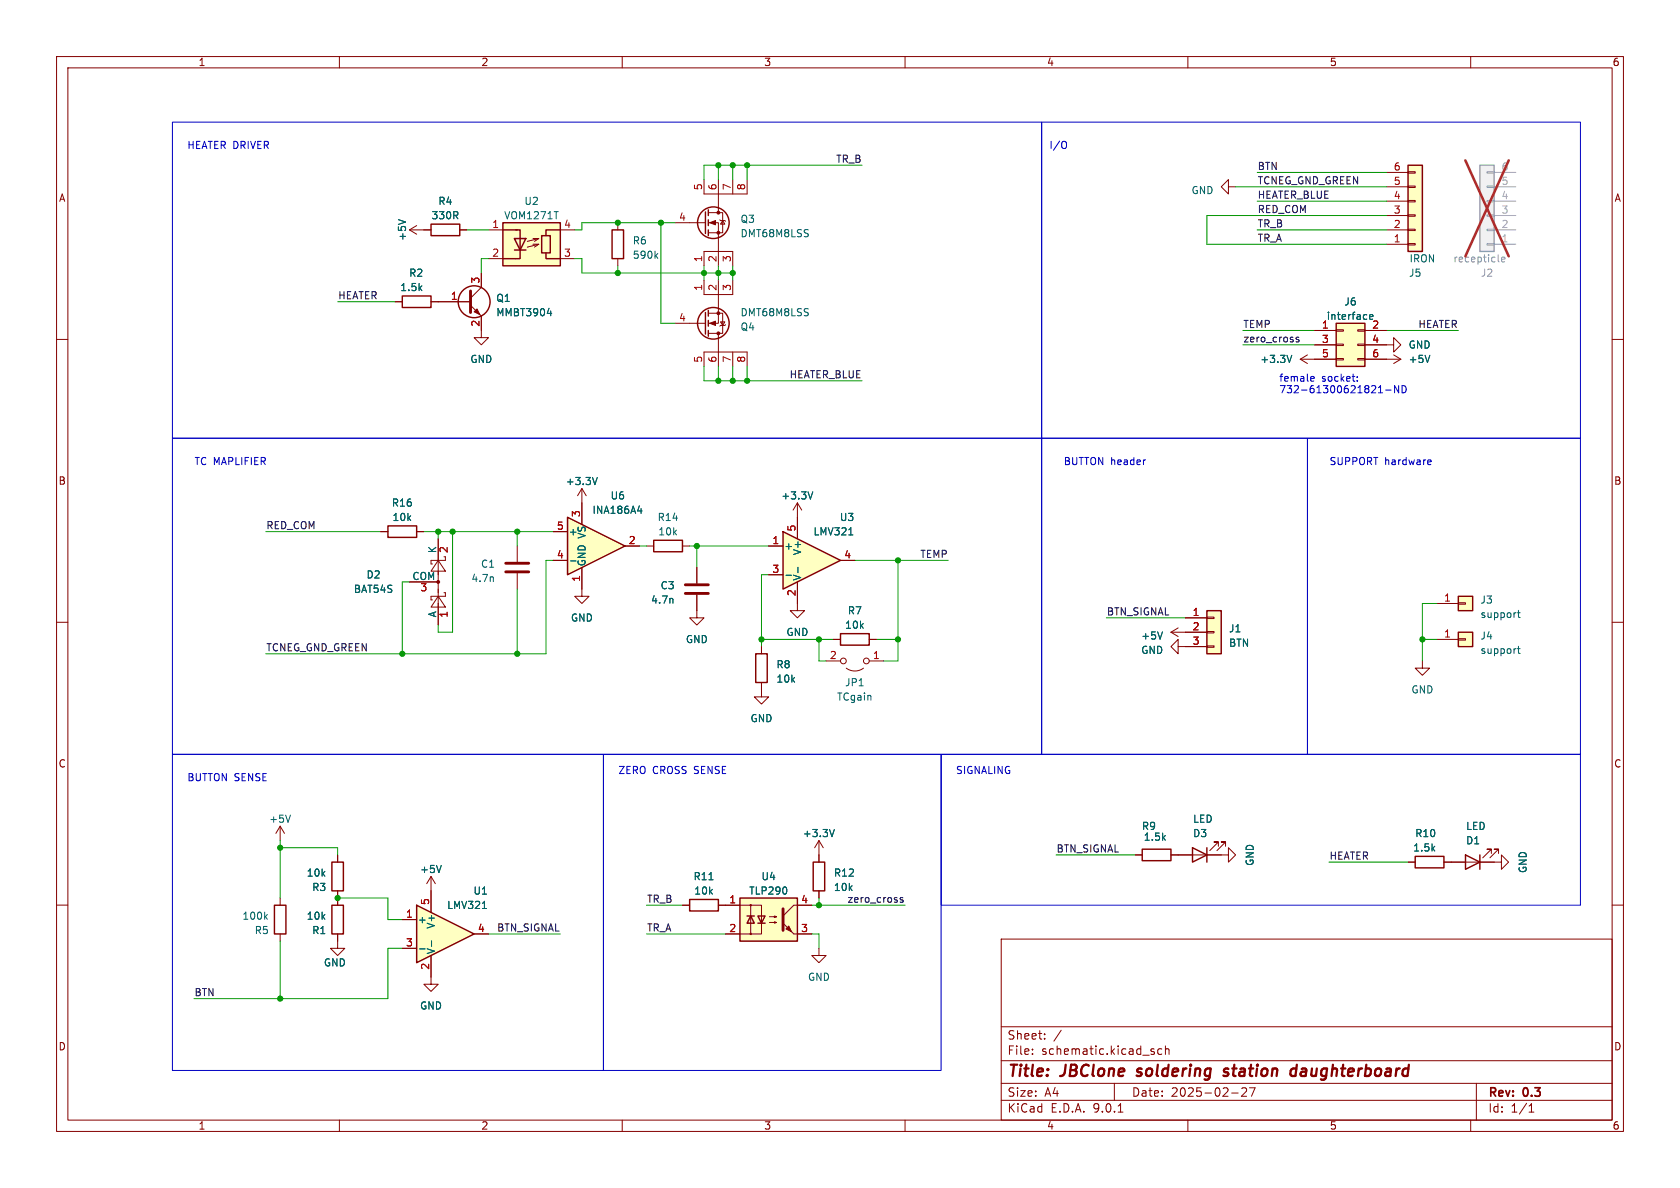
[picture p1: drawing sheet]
<svg xmlns="http://www.w3.org/2000/svg" width="297mm" height="210mm" viewBox="0 0 297 210" stroke-linecap="round" stroke-linejoin="round" font-family="sans-serif">
<g fill="none" stroke="#840000" stroke-width=".18">
<path d="M10 10h277v190h-277zM12 12h273v186h-273zM60 10v2M110 10v2M160 10v2M210 10v2M260 10v2M109.2 39.4v1.2M119.4 39.4h5.3M124.5 31.8v2.5h7.6v-2.5M125.2 37.6h2.6v3.5h-2.6M125.2 39.4h1.8v7.6"/>
<path d="M127 31.8v5.8M127.3 38.9l.1 .1h.7l.2 .1M127.8 39l.3 .6h-.7zM129.5 31.8v2.5M85.1 58.4v1.3h1.3l-1.3 1.3-1.3-1.3h1.3M109.2 45.7v1.3M119.4 57.2h5.3M124.5 49.5v2.6h5v-2.6M124.5 47v-2.5h5v2.5M125.2 55.4h2.6v3.5h-2.6M127 49.5v7.7h-1.8M127 58.9v5.9"/>
<path d="M127.4 56.9h.7l-.3 .6zM128.3 57.4l-.2 .1h-.7l-.1 .2M10 60h2M124.5 64.8v-2.6h7.6v2.6M129.5 62.2v2.6M285 60h2M114.3 96.5h1.3M120.6 96.5h1.3M141 88.9l-.8 1.3M141 88.9l.7 1.3M141 88.9v2.5M10 110h2"/>
<path d="M123.2 100.3v2.8M123.2 105.2v2.8M285 110h2M208.3 151.1h7.6M215.4 149.6v-.8h-.8h.8l-1.5 1.6M216.7 149.6v-.8h-.8h.8l-1.6 1.6M10 160h2M177 166h108v32h-108zM285 160h2M60 198v2M110 198v2M160 198v2"/>
<path d="M177 194.5h108M177 191.5h108M177 187.5h108M177 181.5h108M182.5 186.3v.1M182.5 185.5v.1M184.7 183.6v.1M184.7 182.8v.1M187.6 182.1l-1.3 2M197 191.5v3M197.7 196.6h.8M203.9 185.9l.2 .2-.2 .3"/>
<path d="M203.9 185.4l.1 .1M205.4 185.5l-.4-.1-.3 .3v.4l.1 .2h.6M206 185.5l.2-.1 .4 .1 .1 .9M206 184.9v1.5M210 198v2M217.7 193.2h1.2M219.5 192.4l.6-.1 .2 .1 .1 .3-.9 1.1h.9M220.9 192.3h1l-.7 1.5M260 198v2M261 191.5v6.5M270.3 196.6h.9M270.3 195.5l.4-.4v1.5"/>
</g>
<path d="M200.9 190.1l.2 .1M201.2 189l-.2 .3 .1 .1M217.2 189a.49 .49 0 0 0-.8 .3v.1l.7 .2v.3l-.3 .3-.5-.1M229.2 189a.66 .66 0 0 0-1 .3l-.1 .5 .2 .3 .1 .1 .6-.1M229.3 188.2l-.3 2" fill="none" stroke="#840000" stroke-width=".4"/>
<g fill="none" stroke="#840000" stroke-width=".25">
<path d="M124.7 37.5v3.8M125.2 37.1v1M125.2 38.9v1M108.2 40.6h2v5.1h-2zM124.7 55.2v3.9M125.2 40.6v1.1M125.2 54.9v1M125.2 56.6v1.1M125.2 58.4v1M115.6 95.5h5v2h-5zM210.8 149.9l2.6 1.2-2.6 1.3zM213.4 149.9v2.5"/>
<circle cx="126.1" cy="39.4" r="2.79"/>
<circle cx="126.1" cy="57.1" r="2.79"/>
</g>
<path d="M115.9 45.2l.4 .5M116.3 44.8l-.5 .5M143.7 86.9l-.4 1.3M118.9 105.8l.1 .8" fill="none" stroke="#006464" stroke-width=".18"/>
<path d="M121.2 103.4h4M121.2 104.9h4" fill="none" stroke="#840000" stroke-width=".51"/>
<g fill="#840000" stroke="#840000" stroke-width=".18">
<path d="M125.5 57.2l1-.4v.7z"/>
<path d="M125.5 39.4l1-.4v.8z"/>
<circle cx="127" cy="58.9" r=".25"/>
<circle cx="127" cy="55.4" r=".25"/>
<circle cx="127" cy="37.6" r=".25"/>
<circle cx="127" cy="41.1" r=".25"/>
</g>
<path d="M88.9 39.4h10.2v7.6h-10.2z" fill="#ffffc2"/>
<path d="M76.2 39.6h5.1v2.1h-5.1zM88.9 39.4h10.2v7.6h-10.2zM88.9 40.6h2.5M90.9 42.2h2.1l-1.1 2zM90.9 44.2h2.1M91.2 40.6h.7v5.1h-3M95.8 41.7h1.5v3h-1.5zM96.5 44.7v1h2.6M99.1 40.6h-2.6v1.1" fill="none" stroke="#840000" stroke-width=".25"/>
<g fill="none" stroke="#840000" stroke-width=".18">
<path d="M73.7 39.9l-1.3 .7M72.4 40.6h3.8M72.4 40.6l1.3 .8M81.3 40.6h1.2M86.4 40.6h2.5M86.4 45.7h2.5M94.2 42.2h1l-.7 .5M94.2 43.2h1l-.7 .5M95.2 42.2l-2 .5M95.2 43.2l-2 .5M99.1 40.6h2.5M99.1 45.7h2.5"/>
<path d="M144.8 167.6v1.3h1.2l-1.2 1.3-1.3-1.3h1.3"/>
</g>
<path d="M70.4 38.8l1.3 .4M98 37.4h.7" fill="none" stroke="#006464" stroke-width=".18"/>
<path d="M130.8 158.8h10.2v7.6h-10.2z" fill="#ffffc2"/>
<path d="M133.6 115.6h2v5.1h-2zM148.6 112h5.1v2h-5.1zM130.8 158.8h10.2v7.6h-10.2zM143.8 152.4h2v5.1h-2zM132.1 161.9h1.2M132.7 161.9l.6 1.3h-1.2zM134 161.9h1.3l-.7 1.3zM134 163.2h1.3" fill="none" stroke="#840000" stroke-width=".25"/>
<g fill="none" stroke="#840000" stroke-width=".18">
<path d="M217.2 33v1.3l-1.3-1.3 1.3-1.2v1.2h1.2M123.2 108v1.2h-1.3l1.3 1.3 1.3-1.3h-1.3M134.6 114.3v1.3M147.3 113h1.3M153.7 113h1.2M134.6 120.7v2.5h-1.3l1.3 1.3 1.3-1.3h-1.3M144.8 148.6l-.8 1.3M144.8 148.6l.7 1.3M144.8 148.6v3.8M144.8 157.5v1.3M128.3 160h6.3v5.1h-6.3M132.7 160v5.1"/>
<path d="M136 162.1h1.3l-.4 .1v-.3l.4 .2M136 163.1h1.3l-.4 .1v-.3l.4 .2M140.3 165.1h3.2M143.5 160h-3.2l-1.9 1.9"/>
<circle cx="132.7" cy="160" r=".13"/>
<circle cx="132.7" cy="165.1" r=".13"/>
</g>
<path d="M138.4 160.7v3.8" fill="none" stroke="#840000" stroke-width=".51"/>
<g fill="#840000" stroke="#840000" stroke-width=".18">
<path d="M139.4 163.7l.6 1-1.1-.5z"/>
<path d="M138.4 163.2l1.9 1.9z"/>
</g>
<path d="M139 157v.8M147.5 146.6l-.4 1.3" fill="none" stroke="#006464" stroke-width=".18"/>
<path d="M248.9 29.2h2.6v15.3h-2.6z" fill="#ffffc2"/>
<path d="M248.9 29.2h2.6v15.3h-2.6z" fill="none" stroke="#840000" stroke-width=".25"/>
<path d="M245.1 38.1h3.8M245.1 35.6h3.8M245.1 33h3.8M245.1 30.5h3.8M248.9 38h1.3v.2h-1.3zM248.9 35.4h1.3v.3h-1.3zM248.9 32.9h1.3v.2h-1.3zM248.9 30.4h1.3v.2h-1.3zM245.1 43.2h3.8M245.1 40.6h3.8M248.9 43.1h1.3v.2h-1.3zM248.9 40.5h1.3v.3h-1.3z" fill="none" stroke="#840000" stroke-width=".18"/>
<path d="M236.2 57.2h5.1v7.6h-5.1z" fill="#ffffc2"/>
<path d="M236.2 57.2h5.1v7.6h-5.1zM201.9 150.1h5.1v2h-5.1zM259.1 151.1l2.5 1.3-2.5 1.3zM261.6 151.1v2.6" fill="none" stroke="#840000" stroke-width=".25"/>
<g fill="none" stroke="#840000" stroke-width=".18">
<path d="M232.4 58.4h3.8M236.2 58.3h1.3v.2h-1.3zM240 58.3h1.3v.2h-1.3zM241.3 58.4h3.8M232.4 61h3.8M232.4 63.5h3.8M236.2 60.8h1.3v.3h-1.3zM236.2 63.4h1.3v.2h-1.3zM240 60.8h1.3v.3h-1.3zM240 63.4h1.3v.2h-1.3zM241.3 61h5.1v1.2l1.2-1.2-1.2-1.3v1.3M241.3 63.5h3.8"/>
<path d="M200.7 151.1h1.2M207 151.1h1.3M215.9 151.1h1.3v1.3l1.2-1.3-1.2-1.2v1.2M256.5 152.4h7.7M263.7 150.9v-.8h-.8h.8l-1.6 1.5M264.9 150.9v-.8h-.7h.7l-1.5 1.5"/>
</g>
<path d="M242.1 56l.6-.1v-.2h-.5v.7" fill="none" stroke="#006464" stroke-width=".18"/>
<path d="M257.8 105.4h2.5v2.6h-2.5z" fill="#ffffc2"/>
<path d="M257.8 105.4h2.5v2.6h-2.5zM250.2 151.4h5.1v2h-5.1z" fill="none" stroke="#840000" stroke-width=".25"/>
<g fill="none" stroke="#840000" stroke-width=".18">
<path d="M229.9 63.5h2.5M229.9 63.5l1.2 .8M231.1 62.7l-1.2 .8M245.1 63.5h2.5M246.4 62.7l1.2 .8M247.6 63.5l-1.2 .8M141 106.7v1.3h-1.3l1.3 1.2 1.2-1.2h-1.2M146 116.8h2.6M149.6 118.1a2.54 2.54 0 0 0 3.1 0M153.7 116.8h2.5M254 106.7h3.8M257.8 106.6h1.3v.2h-1.3z"/>
<path d="M248.9 152.4h1.3M255.3 152.4h1.2M264.2 152.4h1.2v1.3l1.3-1.3-1.3-1.3v1.3"/>
<circle cx="149.1" cy="116.8" r=".51"/>
<circle cx="153.2" cy="116.8" r=".51"/>
</g>
<path d="M228.4 62.8l-.5 1.3M252.8 62.8l-.4 1.3M268.3 108.3h.4M268.4 107.9v1.1l.3 .2" fill="none" stroke="#006464" stroke-width=".18"/>
<path d="M261.6 29.2h2.6v15.3h-2.6z" fill="#f0f0f0"/>
<path d="M261.6 29.2h2.6v15.3h-2.6z" fill="none" stroke="#a1a1a1" stroke-width=".25"/>
<path d="M262.9 38h1.3v.2h-1.3zM262.9 35.4h1.3v.3h-1.3zM262.9 32.9h1.3v.2h-1.3zM262.9 30.4h1.3v.2h-1.3zM264.2 38.1h3.8M264.2 35.6h3.8M264.2 33h3.8M264.2 30.5h3.8M262.9 43.1h1.3v.2h-1.3zM262.9 40.5h1.3v.3h-1.3zM264.2 43.2h3.8M264.2 40.6h3.8" fill="none" stroke="#a1a1a1" stroke-width=".18"/>
<path d="M264.9 46.2l.1 .1M265.5 45.9l.6-.1-.1-.3h-.4l-.1 .1v.6h.5" fill="none" stroke="#989898" stroke-width=".18"/>
<path d="M259.1 28.4l7.6 16.9M266.7 28.4l-7.6 16.9" fill="none" stroke="#e12e31" stroke-width=".46"/>
<path d="M58.7 152.4h2v5.1h-2zM121.9 159h5.1v2h-5.1z" fill="none" stroke="#840000" stroke-width=".25"/>
<path d="M208.3 114.3v1.3l-1.3-1.3 1.3-1.3v1.3h1.2M59.7 151.1v1.3M59.7 157.5v1.3M76.2 154.9l-.8 1.3M76.2 154.9l.8 1.3M76.2 154.9v2.6M59.7 166.4v1.2h-1.3l1.3 1.3 1.3-1.3h-1.3M76.2 172.7v1.3h-1.3l1.3 1.3 1.3-1.3h-1.3M120.6 160h1.3M127 160h1.3" fill="none" stroke="#840000" stroke-width=".18"/>
<path d="M78 153l-.4 1.2M125.3 155.5h.8" fill="none" stroke="#006464" stroke-width=".18"/>
<path d="M73.7 160l10.1 5.1-10.1 5.1z" fill="#ffffc2"/>
<path d="M73.7 160l10.1 5.1-10.1 5.1z" fill="none" stroke="#840000" stroke-width=".25"/>
<path d="M102.9 86.4l-.8 1.2M102.9 86.4l.7 1.2M102.9 86.4v2.5M76.2 157.5v3.8M71.1 162.6h2.6M71.1 167.6h2.6M76.2 168.9v3.8M83.8 165.1h2.6" fill="none" stroke="#840000" stroke-width=".18"/>
<path d="M105.6 84.4l-.4 1.3M74.2 167.7h1M76.3 166.3v1M85.3 160.6h.7" fill="none" stroke="#006464" stroke-width=".18"/>
<path d="M213.4 108h2.5v7.6h-2.5z" fill="#ffffc2"/>
<path d="M68.6 93h5.1v2h-5.1zM213.4 108h2.5v7.6h-2.5z" fill="none" stroke="#840000" stroke-width=".25"/>
<g fill="none" stroke="#840000" stroke-width=".18">
<path d="M67.3 94h1.3M73.7 94h1.2M91.4 96.5v2.8M91.4 101.3v2.8M102.9 104.1v1.3h-1.3l1.3 1.3 1.2-1.3h-1.2M207 111.8h6.4M207 111.8l1.3 .7M208.3 111l-1.3 .8M209.5 109.2h3.9M209.5 114.3h3.9M213.4 109.1h1.2v.2h-1.2zM213.4 111.6h1.2v.3h-1.2z"/>
<path d="M213.4 114.2h1.2v.2h-1.2zM251.5 116.8v1.3h-1.3l1.3 1.3 1.2-1.3h-1.2"/>
</g>
<path d="M87.2 102v.8M205.5 111.7l-.4 1.3" fill="none" stroke="#006464" stroke-width=".18"/>
<path d="M89.4 99.6h4.1M89.4 101.1h4.1" fill="none" stroke="#840000" stroke-width=".51"/>
<path d="M100.3 91.4l10.2 5.1-10.2 5.1z" fill="#ffffc2"/>
<g fill="none" stroke="#840000" stroke-width=".25">
<path d="M71.1 52.3h5.1v2.1h-5.1zM100.3 91.4l10.2 5.1-10.2 5.1z"/>
<circle cx="83.8" cy="53.3" r="2.82"/>
</g>
<g fill="none" stroke="#840000" stroke-width=".18">
<path d="M69.8 53.3h1.3M76.2 53.3h7M83.2 54l1.9 1.9v2.5M85.1 48.3v2.5l-1.9 1.9M77.5 99.1l1.2 1.9h-2.5zM77.5 95.3v15.2M78.7 98.4v.7h-2.5v.6h.3M97.8 94h2.5M97.8 99.1h2.5M102.9 88.9v3.8M110.5 96.5h2.5M72.4 102.9h5.1"/>
<path d="M77.5 105.4l1.2 1.9h-2.5zM78.5 104.8h.2v.6h-2.5v.6h.3M102.9 100.3v3.8M49.5 146.1l-.7 1.2M49.5 146.1l.8 1.2M49.5 146.1v2.5"/>
</g>
<path d="M96.8 55.4h.7M97.4 55v.8M100.9 99.2h.9M112.7 90.3h.8M113.3 89.9v.8M51.3 144.1l-.4 1.3" fill="none" stroke="#006464" stroke-width=".18"/>
<path d="M83.2 51.4v3.8" fill="none" stroke="#840000" stroke-width=".51"/>
<g fill="#840000" stroke="#840000" stroke-width=".18">
<path d="M83.8 55.1l.5-.5 .5 1z"/>
<circle cx="77.5" cy="102.9" r=".25"/>
</g>
<path d="M257.8 111.8h2.5v2.5h-2.5z" fill="#ffffc2"/>
<path d="M257.8 111.8h2.5v2.5h-2.5zM48.5 160h2v5.1h-2zM58.7 160h2v5.1h-2z" fill="none" stroke="#840000" stroke-width=".25"/>
<path d="M254 113h3.8M257.8 112.9h1.3v.3h-1.3zM49.5 158.8v1.2M59.7 158.8v1.2M49.5 165.1v1.3M59.7 165.1v1.3" fill="none" stroke="#840000" stroke-width=".18"/>
<path d="M268.3 114.7h.4M268.4 114.2v1.1l.3 .2M46.9 162l.4 .5M47.3 161.7l-.5 .4" fill="none" stroke="#006464" stroke-width=".18"/>
<path d="M138.4 94l10.2 5.1-10.2 5z" fill="#ffffc2"/>
<path d="M138.4 94l10.2 5.1-10.2 5z" fill="none" stroke="#840000" stroke-width=".25"/>
<g fill="none" stroke="#840000" stroke-width=".18">
<path d="M69.8 53.3h1.3M74.9 40.6h1.3M76.2 53.3h7M81.3 40.6h1.2M85.1 48.3v2.5M85.1 55.9v2.5M232.4 58.4h3.8M241.3 58.4h3.8M232.4 61h3.8M232.4 63.5h3.8M241.3 61h3.8M241.3 63.5h3.8"/>
<path d="M67.3 94h1.3M73.7 94h1.2M77.5 95.3v3.8M97.8 99.1h2.5M97.8 94h2.5M102.9 88.9v3.8M110.5 96.5h2.5M135.9 96.5h2.5M141 91.4v3.9M148.6 99.1h2.5M72.4 102.9h5.1M77.5 106.7v3.8"/>
<path d="M102.9 100.3v3.8M123.2 100.3v2.8M123.2 105.2v2.8M134.6 114.3v1.3M135.9 101.6h2.5M141 102.9v3.8M147.3 113h1.3M153.7 113h1.2M209.5 109.2h3.9M209.5 111.8h3.9M209.5 114.3h3.9M134.6 120.7v1.2"/>
<path d="M59.7 151.1v1.3M59.7 157.5v2.5M76.2 157.5v3.8M144.8 151.1v1.3M144.8 157.5v1.3M200.7 151.1h1.2M207 151.1h3.8M213.4 151.1h2.5M248.9 152.4h1.3M255.3 152.4h3.8M261.6 152.4h2.6M59.7 165.1v1.3"/>
<path d="M71.1 162.6h2.6M71.1 167.6h2.6M76.2 168.9v3.8M83.8 165.1h2.6M120.6 160h1.3M127 160h3.8M128.3 165.1h2.5M141 160h2.5M141 165.1h2.5"/>
</g>
<g fill="none" stroke="#006464" stroke-width=".18">
<path d="M70.4 38.8l1.3 .4M96.8 55.4h.7M97.4 55v.8M242.1 56l.6-.1v-.2h-.5v.7M228.4 62.8l-.5 1.3M252.8 62.8l-.4 1.3M100.9 99.2h.9M105.6 84.4l-.4 1.3M112.7 90.3h.8M113.3 89.9v.8M143.7 86.9l-.4 1.3M150.1 94.6h.7"/>
<path d="M118.9 105.8l.1 .8M139 101.7h.9M141.1 100.3v1M205.5 111.7l-.4 1.3M78 153l-.4 1.2M125.3 155.5h.8M139 157v.8M147.5 146.6l-.4 1.3M74.2 167.7h1M76.3 166.3v1M85.3 160.6h.7"/>
</g>
<path d="M229.6 59.7l-.3-.1-.2 .2 .1 .2 .4 .1v.3h-.5M159.6 158.7h-.3l-.2 .1 .1 .2 .4 .1v.3h-.5" fill="none" stroke="#0f0f0f" stroke-width=".18"/>
<g fill="none" stroke="#009600" stroke-width=".18">
<path d="M116.8 39.4v17.8h2.6M119.4 39.4h-16.5v1.2h-1.3M127 29.2v2.6M129.5 29.2v2.6M132.1 29.2v2.6M152.4 29.2h-27.9v2.6M218.4 33h26.7M222.2 35.6h22.9M222.2 30.5h22.9M245.1 38.1h-31.7v5.1h31.7M59.7 53.3h10.1M82.5 40.6h3.9"/>
<path d="M86.4 45.7h-1.3v2.6M101.6 45.7h1.3v2.6h26.6M109.2 47v1.3M124.5 47v2.5M127 47v2.5M129.5 47v2.5M219.7 58.4h12.7M222.2 40.6h22.9M245.1 58.4h12.7M124.5 64.8v2.5h27.9M127 64.8v2.5M129.5 64.8v2.5"/>
<path d="M132.1 64.8v2.5M219.7 61h12.7M47 94h20.3M74.9 94h22.9M77.5 94v1.3M80 94v17.8h-2.5v-1.3M91.4 94v2.5M97.8 99.1h-1.3v16.5h-49.5M113 96.5h1.3M121.9 96.5h14M123.2 96.5v3.8M151.1 99.1h16.5"/>
<path d="M158.7 99.1v17.7h-2.5M72.4 102.9h-1.3v12.7M91.4 104.1v11.5M134.6 113h12.7M135.9 101.6h-1.3v12.7M144.8 113v3.8h1.2M154.9 113h3.8M195.6 109.2h13.9M251.5 113h2.5M254 106.7h-2.5v10.1M49.5 148.6v10.2M49.5 149.9h10.2v1.2"/>
<path d="M59.7 158.8h8.9v3.8h2.5M144.8 158.8v1.2M186.7 151.1h14M234.9 152.4h14M49.5 166.4v10.1M71.1 167.6h-2.5v8.9h-34.3M86.4 165.1h12.7M114.3 160h6.3M114.3 165.1h14M143.5 160h16.5M143.5 165.1h1.3v2.5"/>
</g>
<g fill="none" stroke="#0000c2" stroke-width=".18">
<path d="M30.5 21.6h153.6v55.9h-153.6zM184.1 21.6h95.3v55.9h-95.3zM188.2 25h.2a.81 .81 0 0 1-.2 1.3M30.5 77.5h153.6v55.9h-153.6zM184.1 77.5h47v55.9h-47zM231.1 77.5h48.3v55.9h-48.3zM231.9 66.5l.4 .1v.2l-.6 .2M232.3 67.3l-.4 .1M239.9 67.3v.1M239.9 66.6v.1M243.7 69.4h.7M245 69h.9"/>
<path d="M247.3 68.2v1.2l-.8-1.2v1.2M247.9 68.2a.64 .64 0 0 1 .7 .6 .64 .64 0 0 1-.7 .6zM202.4 81.3h.1M252.6 81.3l.4 .1v.2l-.6 .1M253 82.1h-.4M30.5 133.4h76.2v55.8h-76.2zM106.7 133.4h59.7v55.8h-59.7zM166.4 133.4h113v26.6h-113z"/>
</g>
<g fill="#009600" stroke="#009600" stroke-width=".18">
<circle cx="116.8" cy="39.4" r=".46"/>
<circle cx="109.2" cy="48.3" r=".46"/>
<circle cx="109.2" cy="39.4" r=".46"/>
<circle cx="127" cy="48.3" r=".46"/>
<circle cx="124.5" cy="48.3" r=".46"/>
<circle cx="129.5" cy="29.2" r=".46"/>
<circle cx="132.1" cy="29.2" r=".46"/>
<circle cx="127" cy="29.2" r=".46"/>
<circle cx="251.5" cy="113" r=".46"/>
<circle cx="129.5" cy="48.3" r=".46"/>
<circle cx="158.7" cy="99.1" r=".46"/>
<circle cx="158.7" cy="113" r=".46"/>
<circle cx="71.1" cy="115.6" r=".46"/>
<circle cx="144.8" cy="160" r=".46"/>
<circle cx="134.6" cy="113" r=".46"/>
<circle cx="144.8" cy="113" r=".46"/>
<circle cx="91.4" cy="94" r=".46"/>
<circle cx="80" cy="94" r=".46"/>
<circle cx="123.2" cy="96.5" r=".46"/>
<circle cx="91.4" cy="115.6" r=".46"/>
<circle cx="129.5" cy="67.3" r=".46"/>
<circle cx="127" cy="67.3" r=".46"/>
<circle cx="132.1" cy="67.3" r=".46"/>
<circle cx="49.5" cy="176.5" r=".46"/>
<circle cx="49.5" cy="149.9" r=".46"/>
<circle cx="77.5" cy="94" r=".46"/>
<circle cx="59.7" cy="158.8" r=".46"/>
</g>
<g font-size="2.8" fill="#840000">
<text x="178" y="190.9">Title:</text>
<text x="187.7" y="190.9">JBClone</text>
<text x="201.9" y="190.9">soldering</text>
<text x="218" y="190.9">station</text>
<text x="230.6" y="190.9">daughterboard</text>
</g>
<g font-size="2.1" fill="#840000">
<text x="178" y="184">Sheet:</text>
<text x="178" y="186.7">File:</text>
<text x="184.1" y="186.7">schematic.kicad_sch</text>
<text x="178" y="196.9">KiCad</text>
<text x="178" y="194.1">Size:</text>
<text x="184.7" y="194.1">A4</text>
<text x="185.7" y="196.9">E.D.A.</text>
<text x="193.3" y="196.9">9.0.1</text>
<text x="200" y="194.1">Date:</text>
<text x="207" y="194.1">2025-02-27</text>
<text x="263" y="194.3">Rev:</text>
<text x="263" y="196.9">Id:</text>
<text x="267.1" y="196.9">1/1</text>
<text x="269.4" y="194.3">0.3</text>
</g>
<g font-size="1.8" fill="#840000">
<text x="35" y="11.9">1</text>
<text x="85" y="11.9">2</text>
<text x="135" y="11.9">3</text>
<text x="185" y="11.9">4</text>
<text x="235" y="11.9">5</text>
<text x="285" y="11.9">6</text>
<text x="10.3" y="35.9">A</text>
<text x="285.3" y="35.9">A</text>
<text x="10.3" y="85.9">B</text>
<text x="285.3" y="85.9">B</text>
<text x="10.3" y="135.9">C</text>
<text x="285.3" y="135.9">C</text>
<text x="10.3" y="185.9">D</text>
<text x="285.3" y="185.9">D</text>
<text x="35" y="199.9">1</text>
<text x="85" y="199.9">2</text>
<text x="135" y="199.9">3</text>
<text x="185" y="199.9">4</text>
<text x="235" y="199.9">5</text>
<text x="285" y="199.9">6</text>
</g>
<g font-size="1.8" fill="#0000c2">
<text x="33" y="26.4">HEATER DRIVER</text>
<text x="185.4" y="26.4">I/O</text>
<text x="226.1" y="67.6">female</text>
<text x="226.1" y="69.6">732-61300621821-ND</text>
<text x="233.6" y="67.6">socket:</text>
<text x="34.3" y="82.3">TC MAPLIFIER</text>
<text x="188" y="82.3">BUTTON header</text>
<text x="234.9" y="82.3">SUPPORT</text>
<text x="244.8" y="82.3">hardware</text>
<text x="109.2" y="136.9">ZERO CROSS SENSE</text>
<text x="168.9" y="136.9">SIGNALING</text>
<text x="33" y="138.2">BUTTON SENSE</text>
</g>
<g font-size="1.8" fill="#0f0f0f">
<text x="147.7" y="28.9">TR_B</text>
<text x="222.2" y="30.1">BTN</text>
<text x="222.2" y="32.7">TCNEG_GND_GREEN</text>
<text x="222.2" y="35.2">HEATER_BLUE</text>
<text x="222.2" y="40.3">TR_B</text>
<text x="222.2" y="37.8">RED_COM</text>
<text x="222.2" y="42.8">TR_A</text>
<text x="59.7" y="53">HEATER</text>
<text x="219.7" y="58.1">TEMP</text>
<text x="250.7" y="58.1">HEATER</text>
<text x="219.7" y="60.6">zero_cross</text>
<text x="139.5" y="67">HEATER_BLUE</text>
<text x="47" y="93.6">RED_COM</text>
<text x="162.6" y="98.7">TEMP</text>
<text x="195.6" y="108.9">BTN_SIGNAL</text>
<text x="47" y="115.2">TCNEG_GND_GREEN</text>
<text x="186.7" y="150.8">BTN_SIGNAL</text>
<text x="234.9" y="152.1">HEATER</text>
<text x="114.3" y="159.7">TR_B</text>
<text x="149.7" y="159.7">zero_cross</text>
<text x="87.8" y="164.8">BTN_SIGNAL</text>
<text x="114.3" y="164.8">TR_A</text>
<text x="34.3" y="176.2">BTN</text>
</g>
<g font-size="1.8" fill="#a90000">
<text x="124.2" y="33.7" transform="rotate(-90 124.2 33.7)">5</text>
<text x="126.7" y="33.7" transform="rotate(-90 126.7 33.7)">6</text>
<text x="129.3" y="33.7" transform="rotate(-90 129.3 33.7)">7</text>
<text x="131.8" y="33.7" transform="rotate(-90 131.8 33.7)">8</text>
<text x="246.3" y="35.3">4</text>
<text x="246.3" y="32.8">5</text>
<text x="246.3" y="30.2">6</text>
<text x="86.9" y="40.4">1</text>
<text x="99.6" y="40.4">4</text>
<text x="119.9" y="39.1">4</text>
<text x="246.3" y="40.4">2</text>
<text x="246.3" y="37.8">3</text>
<text x="86.9" y="45.5">2</text>
<text x="99.6" y="45.5">3</text>
<text x="124.2" y="46.4" transform="rotate(-90 124.2 46.4)">1</text>
<text x="126.7" y="46.4" transform="rotate(-90 126.7 46.4)">2</text>
<text x="129.3" y="46.4" transform="rotate(-90 129.3 46.4)">3</text>
<text x="246.3" y="42.9">1</text>
<text x="79.6" y="53.1">1</text>
<text x="84.8" y="50.2" transform="rotate(-90 84.8 50.2)">3</text>
<text x="124.2" y="51.5" transform="rotate(-90 124.2 51.5)">1</text>
<text x="126.7" y="51.5" transform="rotate(-90 126.7 51.5)">2</text>
<text x="129.3" y="51.5" transform="rotate(-90 129.3 51.5)">3</text>
<text x="84.8" y="57.9" transform="rotate(-90 84.8 57.9)">2</text>
<text x="119.9" y="56.9">4</text>
<text x="233.6" y="58.2">1</text>
<text x="242.5" y="58.2">2</text>
<text x="124.2" y="64.2" transform="rotate(-90 124.2 64.2)">5</text>
<text x="126.7" y="64.2" transform="rotate(-90 126.7 64.2)">6</text>
<text x="129.3" y="64.2" transform="rotate(-90 129.3 64.2)">7</text>
<text x="131.8" y="64.2" transform="rotate(-90 131.8 64.2)">8</text>
<text x="233.6" y="60.7">3</text>
<text x="233.6" y="63.2">5</text>
<text x="242.5" y="60.7">4</text>
<text x="242.5" y="63.2">6</text>
<text x="98.4" y="93.7">5</text>
<text x="102.6" y="91.5" transform="rotate(-90 102.6 91.5)">3</text>
<text x="140.7" y="94.1" transform="rotate(-90 140.7 94.1)">5</text>
<text x="79.5" y="97.9" transform="rotate(-90 79.5 97.9)">2</text>
<text x="98.4" y="98.8">4</text>
<text x="111.1" y="96.3">2</text>
<text x="136.5" y="96.3">1</text>
<text x="136.5" y="101.3">3</text>
<text x="149.2" y="98.8">4</text>
<text x="74.2" y="104.9">3</text>
<text x="102.6" y="102.9" transform="rotate(-90 102.6 102.9)">1</text>
<text x="140.7" y="105.5" transform="rotate(-90 140.7 105.5)">2</text>
<text x="255.2" y="106.4">1</text>
<text x="79.5" y="109.3" transform="rotate(-90 79.5 109.3)">1</text>
<text x="210.7" y="109">1</text>
<text x="210.7" y="111.5">2</text>
<text x="255.2" y="112.8">1</text>
<text x="146.6" y="116.6">2</text>
<text x="154.2" y="116.6">1</text>
<text x="210.7" y="114">3</text>
<text x="75.9" y="160.1" transform="rotate(-90 75.9 160.1)">5</text>
<text x="128.8" y="159.8">1</text>
<text x="141.5" y="159.8">4</text>
<text x="71.7" y="162.3">1</text>
<text x="71.7" y="167.4">3</text>
<text x="84.4" y="164.8">4</text>
<text x="128.8" y="164.8">2</text>
<text x="141.5" y="164.8">3</text>
<text x="75.9" y="171.5" transform="rotate(-90 75.9 171.5)">2</text>
</g>
<g font-size="1.8" fill="#006464">
<text x="210.5" y="34.5">GND</text>
<text x="76.2" y="39">330R</text>
<text x="77.4" y="36.4">R4</text>
<text x="89" y="39">VOM1271T</text>
<text x="92.6" y="36.4">U2</text>
<text x="130.8" y="39.6">Q3</text>
<text x="72" y="42.7" transform="rotate(-90 72 42.7)">+5V</text>
<text x="111.8" y="43.4">R6</text>
<text x="111.8" y="45.9">590k</text>
<text x="130.8" y="42.1">DMT68M8LSS</text>
<text x="249.1" y="46.6">IRON</text>
<text x="70.7" y="51.7">1.5k</text>
<text x="72.2" y="49.1">R2</text>
<text x="87.6" y="53.6">Q1</text>
<text x="249" y="49.1">J5</text>
<text x="87.6" y="56.1">MMBT3904</text>
<text x="130.8" y="58.6">Q4</text>
<text x="130.8" y="56.1">DMT68M8LSS</text>
<text x="234.5" y="56.7">interface</text>
<text x="237.6" y="54.2">J6</text>
<text x="83.1" y="64.4">GND</text>
<text x="222.7" y="64.4">+3.3V</text>
<text x="248.9" y="61.8">GND</text>
<text x="248.9" y="64.4">+5V</text>
<text x="69.2" y="89.8">R16</text>
<text x="99.9" y="86">+3.3V</text>
<text x="107.8" y="88.5">U6</text>
<text x="138" y="88.5">+3.3V</text>
<text x="69.3" y="92.3">10k</text>
<text x="100.5" y="94.8">+</text>
<text x="104.6" y="91">INA186A4</text>
<text x="116.2" y="92.3">R14</text>
<text x="116.3" y="94.8">10k</text>
<text x="143.7" y="94.8">LMV321</text>
<text x="148.4" y="92.3">U3</text>
<text x="77.2" y="97.9" transform="rotate(-90 77.2 97.9)">K</text>
<text x="84.9" y="100.6">C1</text>
<text x="103.7" y="100.2" transform="rotate(-90 103.7 100.2)">GND VS</text>
<text x="138.6" y="97.4">+</text>
<text x="141.8" y="98.2" transform="rotate(-90 141.8 98.2)">V+</text>
<text x="62.5" y="105">BAT54S</text>
<text x="64.7" y="102.5">D2</text>
<text x="72.8" y="102.6">COM</text>
<text x="83.2" y="103.1">4.7n</text>
<text x="115" y="106.9">4.7n</text>
<text x="116.7" y="104.4">C3</text>
<text x="141.8" y="102.7" transform="rotate(-90 141.8 102.7)">V-</text>
<text x="261.6" y="106.9">J3</text>
<text x="77.2" y="109.2" transform="rotate(-90 77.2 109.2)">A</text>
<text x="100.8" y="110.1">GND</text>
<text x="121.2" y="113.9">GND</text>
<text x="138.9" y="112.6">GND</text>
<text x="149.3" y="111.4">10k</text>
<text x="149.8" y="108.8">R7</text>
<text x="201.7" y="113.3">+5V</text>
<text x="217.2" y="112">J1</text>
<text x="261.6" y="113.3">J4</text>
<text x="261.6" y="109.4">support</text>
<text x="137.2" y="118.3">R8</text>
<text x="201.7" y="115.8">GND</text>
<text x="217.2" y="114.5">BTN</text>
<text x="261.6" y="115.8">support</text>
<text x="137.2" y="120.9">10k</text>
<text x="147.9" y="124.1">TCgain</text>
<text x="149.3" y="121.5">JP1</text>
<text x="249.4" y="122.8">GND</text>
<text x="132.6" y="127.9">GND</text>
<text x="47.5" y="145.6">+5V</text>
<text x="141.8" y="148.2">+3.3V</text>
<text x="201.8" y="146.9">R9</text>
<text x="202.1" y="148.8">1.5k</text>
<text x="210.8" y="148.2">D3</text>
<text x="210.8" y="145.6">LED</text>
<text x="250.1" y="148.2">R10</text>
<text x="259.1" y="149.5">D1</text>
<text x="259.1" y="146.9">LED</text>
<text x="54.1" y="155.2">10k</text>
<text x="74.2" y="154.5">+5V</text>
<text x="122.5" y="155.8">R11</text>
<text x="134.5" y="155.8">U4</text>
<text x="147.3" y="155.2">R12</text>
<text x="221.8" y="153.2" transform="rotate(-90 221.8 153.2)">GND</text>
<text x="249.7" y="150.7">1.5k</text>
<text x="270.1" y="154.4" transform="rotate(-90 270.1 154.4)">GND</text>
<text x="55.1" y="157.7">R3</text>
<text x="79" y="160.9">LMV321</text>
<text x="83.6" y="158.3">U1</text>
<text x="122.6" y="158.3">10k</text>
<text x="132.3" y="158.3">TLP290</text>
<text x="147.3" y="157.7">10k</text>
<text x="42.8" y="162.8">100k</text>
<text x="44.9" y="165.3">R5</text>
<text x="54.1" y="162.8">10k</text>
<text x="55.1" y="165.3">R1</text>
<text x="73.8" y="163.4">+</text>
<text x="77.1" y="164.3" transform="rotate(-90 77.1 164.3)">V+</text>
<text x="57.2" y="171">GND</text>
<text x="77.1" y="168.8" transform="rotate(-90 77.1 168.8)">V-</text>
<text x="142.7" y="173.6">GND</text>
<text x="74.2" y="178.7">GND</text>
</g>
<g font-size="1.8" fill="#aaa">
<text x="265.4" y="35.3">4</text>
<text x="265.4" y="32.8">5</text>
<text x="265.4" y="30.2">6</text>
<text x="265.4" y="40.4">2</text>
<text x="265.4" y="37.8">3</text>
<text x="265.4" y="42.9">1</text>
</g>
<g font-size="1.8" fill="#989898">
<text x="256.8" y="46.6">recepticle</text>
<text x="261.7" y="49.1">J2</text>
</g>
</svg>
